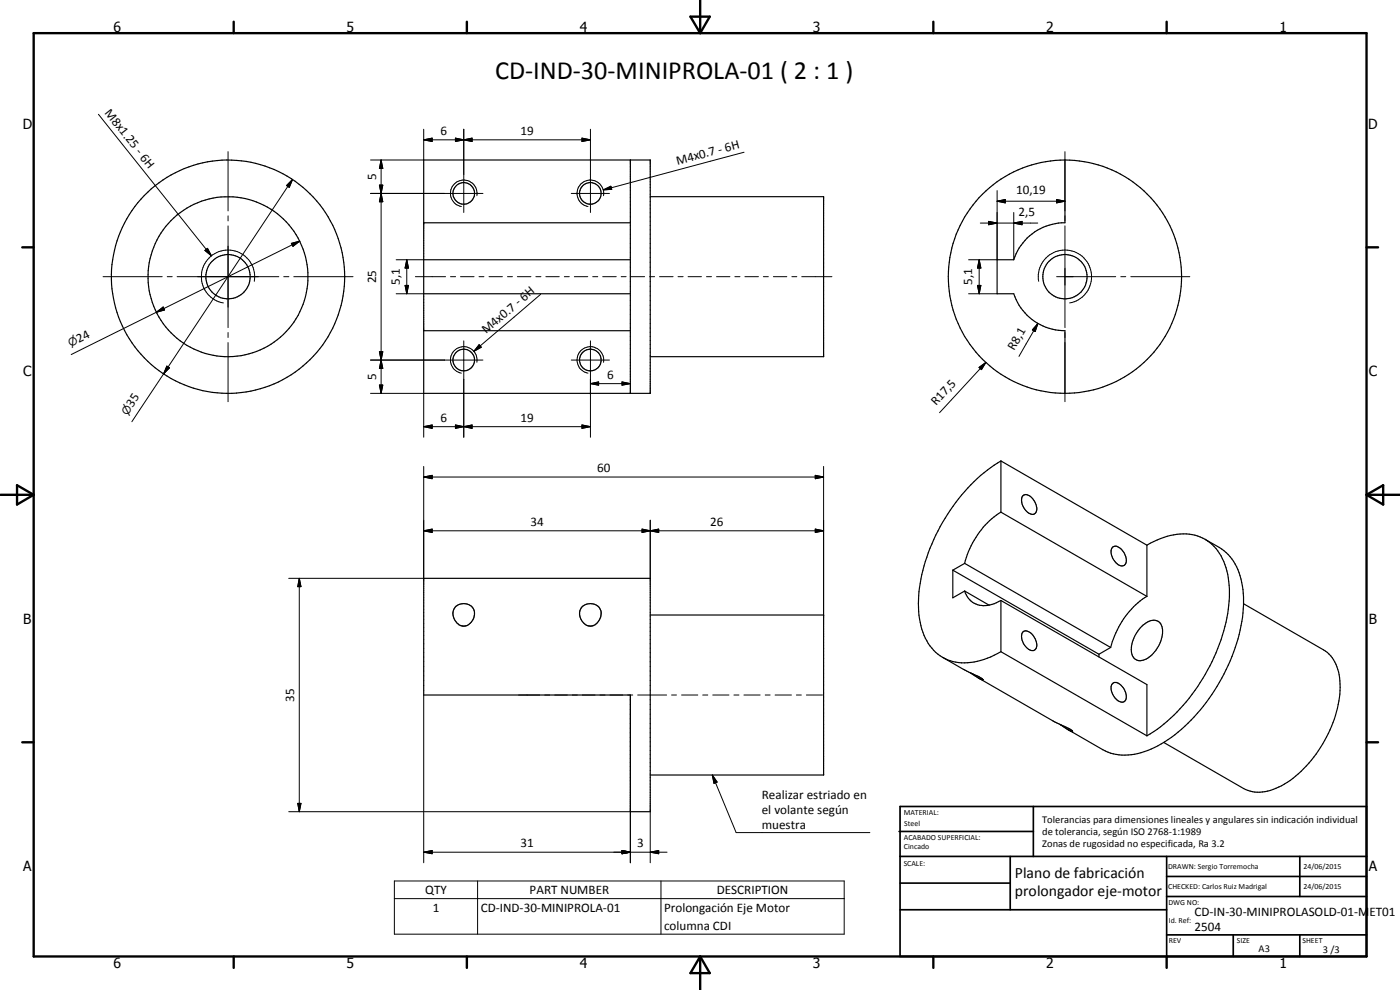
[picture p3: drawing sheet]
<svg xmlns="http://www.w3.org/2000/svg" width="420mm" height="297mm" viewBox="0 0 420 297" stroke-linecap="round" stroke-linejoin="round" font-family="sans-serif">
<g fill="none" stroke="#000" stroke-width=".35">
<path d="M127.2 48h67.9v70h-67.9zM189.2 48v70M195.1 59h52.1v48h-52.1M319.6 48v18.8a16 16 0 0 0-15.4 11.1h-5v10.2h5a16.2 16.2 0 0 0 15.4 11.1v18.8M319.6 48a35 35 0 0 1 35 35 35 35 0 0 1-35 35M319.6 48a35 35 0 0 0-35 35 35 35 0 0 0 35 35M127.2 77.9h62M127.2 66.8h62M127.2 88.1h62M127.2 99.2h62M300.4 138.3v15.4M300.4 138.3l43.8 25.3"/>
<path d="M300.4 138.3a54.1 54.1 0 0 0-21.3 26.2 38.8 38.8 0 0 0-2.7 23.2 13.2 13.2 0 0 0 13.1 11.2 21.7 21.7 0 0 0 10.9-3.4M300.4 153.7l43.8 25.2M300.4 153.7a25.3 25.3 0 0 0-10.9 15.3M307.1 148.7a2.29 2.29 0 0 1 3.1 1.3 3.1 3.1 0 0 1 .2 4.2 3.2 3.2 0 0 1-3.5-2.6 2.7 2.7 0 0 1 .2-2.9zM127.2 173.5h67.9v70h-5.9v-35h-62zM286 171.1l43.8 25.2M286 171.1v8.3l3.5-2.1M289.5 169l43.8 25.3M289.5 169l-3.5 2.1M289.5 177.3l7.3 4.3M289.5 177.3a6.2 6.2 0 0 0 8.9 3.8l2-.9M334 164.1a1.87 1.87 0 0 1 2.5 .7 4.1 4.1 0 0 1 1.2 4.5 1.88 1.88 0 0 1-3-.7 3.5 3.5 0 0 1-.7-4.5z"/>
<path d="M344.2 178.9a25.4 25.4 0 0 0-10.9 15.4M344.2 163.6v15.3M361.7 161.8l4.2 2.5a16.2 16.2 0 0 1 7.1 12.6 48.8 48.8 0 0 1-8.5 30.3 45.6 45.6 0 0 1-20 18 15.4 15.4 0 0 1-13.5-.2l-10.4-6.1M361.7 161.8a15.4 15.4 0 0 0-14.4 .2l-3.1 1.6M361.7 161.8a15.3 15.3 0 0 1 6.9 11.6 45.3 45.3 0 0 1-6.2 27.6 51 51 0 0 1-18.2 19.8M136.6 182.1a3.3 3.3 0 0 1 4.2-.7 3.3 3.3 0 0 1 1.4 4 3.1 3.1 0 0 1-4.5 2.1 3.8 3.8 0 0 1-1.1-5.4zM174.7 182.1a3.3 3.3 0 0 1 4.6-.3 3.3 3.3 0 0 1 .3 4.7 2.81 2.81 0 0 1-5-.3 3.6 3.6 0 0 1 .1-4.1zM195.1 184.5h52.1v48h-52.1M282.9 197.2l6.2 3.6 4.8 2.3 1.1 .8M300.4 180.2l43.8 25.2v15.4M300.4 180.2v15.3M300.4 195.5l43.8 25.3"/>
<path d="M307.1 189.5a2.68 2.68 0 0 1 3.3 1.7 3.4 3.4 0 0 1 .2 3.7 2.6 2.6 0 0 1-3.3-1.6 3.1 3.1 0 0 1-.2-3.8zM329.8 196.3v.8M333.3 194.3l-3.5 2M342.3 188.3a5.1 5.1 0 0 1 4.7-2.1 3.1 3.1 0 0 1 1.9 3.8 9.8 9.8 0 0 1-5.8 8.1 2.77 2.77 0 0 1-3.6-3.2 10.7 10.7 0 0 1 2.8-6.6zM373.2 181.1l24 13.9a11.7 11.7 0 0 1 5 10.2 36.8 36.8 0 0 1-10.2 24.6 23.7 23.7 0 0 1-12.4 7.7 9.7 9.7 0 0 1-6.4-.9l-24-13.8M291.2 201.9l2.5 1.6M293.7 203.5l1.2 .5M293.7 203.5l22.7 13 3.7 1.7 1.8 1.2M294.9 204h.1M295 203.9v.1M295 204h.1M318.1 217.3l2.5 1.6"/>
<path d="M320.6 218.9l1.3 .5M321.9 219.4h.1M334 205a2.6 2.6 0 0 1 3.3 1.7 2.9 2.9 0 0 1 .2 3.7 2.55 2.55 0 0 1-3.3-1.7 3.4 3.4 0 0 1-.2-3.7z"/>
<circle cx="139.2" cy="58" r="3.2"/>
<circle cx="177.2" cy="58" r="3.2"/>
<circle cx="68.4" cy="83" r="6.7"/>
<circle cx="68.4" cy="83" r="35"/>
<circle cx="68.4" cy="83" r="24"/>
<circle cx="319.6" cy="83" r="6.7"/>
<circle cx="139.2" cy="108" r="3.2"/>
<circle cx="177.2" cy="108" r="3.2"/>
</g>
<g fill="none" stroke="#000" stroke-width=".3">
<path d="M29.5 34.3l33.9 42.5M127.2 38.8v9.2h-16M139.2 38.8v25M177.2 38.8v25M68.4 45.5v17.8M87.8 53.8l-1 2.4-.8-.5zM87.8 53.8l-38.7 58.4M111.2 58h33.7M113.9 55.5h1l-.5 2.5zM113.9 55.5l1 5h-1l1-5zM114.4 58l.5 2.5h-1zM114.4 48l.5 2.5h-1z"/>
<path d="M114.4 48v70M127.2 42l2.5-.6v1.1zM127.2 42h50M136.7 41.4l2.5 .6-2.5 .5zM136.7 41.4v1.1l5-1.1v1.1zM139.2 42l2.5-.6v1.1zM143.1 58.7a4 4 0 0 0-3.2-4.6 4 4 0 0 0-4.7 3.2 4 4 0 0 0 3.3 4.7M171.4 58h11.5M174.7 41.4l2.5 .6-2.5 .5zM181 57l2.3-1.1 .3 .9zM181.1 58.7a4 4 0 0 0-3.2-4.6 4 4 0 0 0-4.7 3.2 4 4 0 0 0 3.3 4.7M223.3 45.7l-42.3 11.3"/>
<path d="M299.2 57.2v20.7h-8.5M317.1 59.9l2.5 .5-2.5 .5zM319.6 45.5v17.8M61.5 75.1l.8-.6 1.1 2.3zM68.4 64.8v1.5M68.4 67.8v30.5M87.4 73l2.5-.7-2 1.6zM89.9 72.3l-43 21.4M118.9 77.9h8.3M122.1 77.9l.5 2.5h-1zM122.1 77.9v10.2M293.9 77.9l.5 2.5h-1z"/>
<path d="M293.9 77.9v10.2M294.2 66.9h17.2M296.7 66.4l2.5 .5-2.5 .5zM299.2 60.4l2.5-.5v1zM299.2 60.4h20.4M304.2 66.9l2.5-.5v1zM304.2 63.8v14.1M319.6 64.8v1.5M319.6 67.8v30.5M30.9 83h17.8M46.9 93.7l2.1-1.6 .4 .9zM46.9 93.7l-25.5 12.7"/>
<path d="M50.2 83h1.5M53.2 83h30.5M68.4 99.8v1.5M76.3 84.4a8 8 0 0 0-6.5-9.3 8 8 0 0 0-9.3 6.5 8 8 0 0 0 6.5 9.3M85.2 83h1.5M88.2 83h17.7M118.9 88.1h8.3M121.6 85.6h1l-.5 2.5zM124.7 83h9M135.2 83h1.5M138.2 83h4.1M143.8 83h1.4"/>
<path d="M146.8 83h4M152.3 83h1.5M155.3 83h4M160.8 83h1.5M162.3 88.3l-20.1 17.1M163.8 83h4M169.4 83h1.4M172.4 83h4M177.9 83h1.5M180.9 83h4M186.4 83h1.5M189.4 83h4.1"/>
<path d="M195 83h1.5M197.9 83h4.1M203.5 83h1.5M206.5 83h4M212 83h1.5M215 83h4.1M220.5 83h1.6M223.6 83h4M229.1 83h1.5M232.1 83h4M237.6 83h1.5M240.6 83h9.1"/>
<path d="M290.7 88.1h8.5M293.4 85.6h1l-.5 2.5zM311.5 97.1l-.8 2.4-.9-.5zM311.5 97.1l-5.7 9.8M311.7 84.4a8 8 0 0 1 6.5-9.3 8 8 0 0 1 9.3 6.5 8 8 0 0 1-6.5 9.3M317.1 83h17.7M319.6 99.8v1.5M336.4 83h1.5M339.4 83h17.7M49.1 112.2l-9.5 14.3M50.1 109.9l.8 .5-1.8 1.8zM68.4 102.8v17.7"/>
<path d="M111.2 118h16v13.2M111.2 108h33.7M113.9 105.5h1l-.5 2.5zM113.9 115.5h1l-.5 2.5zM113.9 105.5l1 5h-1l1-5zM114.4 108l.5 2.5h-1zM139.2 102.3v28.9M143.1 108.7a4 4 0 0 0-3.2-4.6 4 4 0 0 0-4.7 3.2 4 4 0 0 0 3.3 4.7M143.8 103.4l.6 .8-2.2 1.2zM171.4 108h11.5M177.2 115.1l2.5-.5v1zM177.2 102.3v28.9"/>
<path d="M177.2 115.1h12M181.1 108.7a4 4 0 0 0-3.2-4.6 4 4 0 0 0-4.7 3.2 4 4 0 0 0 3.3 4.7M186.7 114.6l2.5 .5-2.5 .5zM293.8 110.2l2.1-1.4-1.4 2.1zM295.9 108.8l-13.9 15M319.6 102.8v17.7M127.2 128l2.5-.5v1zM127.2 140v33.5h-40.6M127.2 128h50M136.7 127.5l2.5 .5-2.5 .5zM136.7 127.5l5 1v-1l-5 1zM139.2 128l2.5-.5v1z"/>
<path d="M174.7 127.5l2.5 .5-2.5 .5zM247.2 140v44.5M127.2 159.3l2.5-.6v1.1zM127.2 143.1l2.5-.5v1zM127.2 159.3h120M127.2 143.1h120M192.7 158.7l2.4 .6-2.4 .5zM195.1 159.3l2.6-.6v1.1zM195.1 156.1v17.4M244.7 142.6l2.5 .5-2.5 .5zM244.7 158.7l2.5 .6-2.5 .5zM89.8 173.5l.5 2.5h-.9z"/>
<path d="M89.8 173.5v70M127.2 208.5v50.4M155.6 208.5h6.4M163.5 208.5h1.5M166.5 208.5h3.8M171.8 208.5h1.5M174.8 208.5h3.8M180.1 208.5h1.5M183.1 208.5h3.8M188.4 208.5h1.5M189.2 208.7v50.2M191.4 208.5h8.7"/>
<path d="M201.5 208.5h1.5M204.5 208.5h4.9M210.9 208.5h1.5M213.9 208.5h4.9M220.2 208.5h1.6M223.3 208.5h4.8M229.6 208.5h1.5M232.6 208.5h4.9M239 208.5h1.5M242 208.5h4.8M213.8 232.5l1.4 2.2-.9 .3zM213.8 232.5l7.1 17.3h40.2"/>
<path d="M86.6 243.5h102.6M89.4 241h.9l-.5 2.5zM127.2 255.7l2.5-.5v1zM127.2 255.7h73M186.7 255.2l2.5 .5-2.5 .5zM195.1 255.7l2.6-.5v1zM195.1 243.5v15.4M118.4 264.3h135v16h-135zM118.4 269.6h135M143.3 264.3v16M198.4 264.3v16"/>
</g>
<g fill="#000">
<circle cx="127.2" cy="66.8" r=".18"/>
<circle cx="321.8" cy="219.5" r=".18"/>
</g>
<g fill="none" stroke="#000" stroke-width=".71">
<path d="M10.1 9.9h400v277.1h-400zM70.1 6.5v3.4M140.1 6.5v3.4M207.2 5h5.8l-2.9 4.9zM210.1 0v9.9M280.1 6.5v3.4M350.1 6.5v3.4M6.7 74.2h3.4M410.1 74.2h3.5M.1 148.5h10M5.1 145.6l5 2.9-5 2.9zM410.1 148.5h10"/>
<path d="M410.1 148.5l5-2.9v5.8zM6.7 222.7h3.4M410.1 222.7h3.5M70.1 287v3.4M140.1 287v3.4M210.1 287v10M210.1 287l2.9 5h-5.8zM280.1 287v3.4M350.1 287v3.4"/>
</g>
<g fill="none" stroke="#000" stroke-width=".51">
<path d="M269.8 249.5h40.3M270.1 242h140v45h-140zM270.1 257h140M303.2 257v16M310.1 242v15M350.1 257v30M390.1 257v12M270.1 265h33.1M270.1 273h80M350.1 269h60M350.1 263h60M350.1 280.5h60"/>
<path d="M370.1 280.5v6.5M390.1 280.5v6.5"/>
</g>
<g fill="#000">
<path d="M87.8 53.8l-1 2.4-.8-.5zM113.9 55.5h1l-.5 2.5zM114.4 48l.5 2.5h-1zM127.2 42l2.5-.6v1.1zM136.7 41.4l2.5 .6-2.5 .5zM139.2 42l2.5-.6v1.1zM174.7 41.4l2.5 .6-2.5 .5zM181 57l2.3-1.1 .3 .9zM299.2 60.4l2.5-.5v1zM61.5 75.1l.8-.6 1.1 2.3zM87.4 73l2.5-.7-2 1.6zM114.4 58l.5 2.5h-1z"/>
<path d="M296.7 66.4l2.5 .5-2.5 .5zM304.2 66.9l2.5-.5v1zM317.1 59.9l2.5 .5-2.5 .5zM46.9 93.7l2.1-1.6 .4 .9zM121.6 85.6h1l-.5 2.5zM122.1 77.9l.5 2.5h-1zM293.4 85.6h1l-.5 2.5zM293.9 77.9l.5 2.5h-1zM311.5 97.1l-.8 2.4-.9-.5zM50.1 109.9l.8 .5-1.8 1.8zM113.9 105.5h1l-.5 2.5zM113.9 115.5h1l-.5 2.5z"/>
<path d="M114.4 108l.5 2.5h-1zM143.8 103.4l.6 .8-2.2 1.2zM177.2 115.1l2.5-.5v1zM186.7 114.6l2.5 .5-2.5 .5zM293.8 110.2l2.1-1.4-1.4 2.1zM127.2 128l2.5-.5v1zM136.7 127.5l2.5 .5-2.5 .5zM139.2 128l2.5-.5v1zM174.7 127.5l2.5 .5-2.5 .5zM127.2 159.3l2.5-.6v1.1zM127.2 143.1l2.5-.5v1zM192.7 158.7l2.4 .6-2.4 .5z"/>
<path d="M195.1 159.3l2.6-.6v1.1zM244.7 142.6l2.5 .5-2.5 .5zM244.7 158.7l2.5 .6-2.5 .5zM89.8 173.5l.5 2.5h-.9zM213.8 232.5l1.4 2.2-.9 .3zM89.4 241h.9l-.5 2.5zM127.2 255.7l2.5-.5v1zM186.7 255.2l2.5 .5-2.5 .5zM195.1 255.7l2.6-.5v1z"/>
</g>
<text font-size="7.9" x="148.6" y="23.8">CD-IND-30-MINIPROLA-01 ( 2 : 1 )</text>
<g font-size="4.7">
<text x="304.6" y="263.5">Plano de fabricación</text>
<text x="304.6" y="268.9">prolongador eje-motor</text>
</g>
<g font-size="4.2">
<text x="34" y="9.6">6</text>
<text x="104" y="9.6">5</text>
<text x="174" y="9.6">4</text>
<text x="244" y="9.6">3</text>
<text x="314" y="9.6">2</text>
<text x="384" y="9.6">1</text>
<text x="6.8" y="38.7">D</text>
<text x="410.6" y="38.7">D</text>
<text x="7" y="112.9">C</text>
<text x="410.8" y="112.9">C</text>
<text x="7" y="187.1">B</text>
<text x="410.8" y="187.1">B</text>
<text x="7" y="261.4">A</text>
<text x="410.8" y="261.4">A</text>
<text x="34" y="290.4">6</text>
<text x="104" y="290.4">5</text>
<text x="174" y="290.4">4</text>
<text x="244" y="290.4">3</text>
<text x="314" y="290.4">2</text>
<text x="384" y="290.4">1</text>
</g>
<g font-size="3.9">
<text x="31.2" y="34" transform="rotate(51 31.2 34)">M8x1.25 - 6H</text>
<text x="132.2" y="40.4">6</text>
<text x="156.2" y="40.4">19</text>
<text x="203.4" y="49.4" transform="rotate(-15 203.4 49.4)">M4x0.7 - 6H</text>
<text x="112.8" y="54.1" transform="rotate(-90 112.8 54.1)">5</text>
<text x="304.9" y="58.3">10,19</text>
<text x="305.7" y="64.9">2,5</text>
<text x="112.8" y="85" transform="rotate(-90 112.8 85)">25</text>
<text x="120" y="85.6" transform="rotate(-90 120 85.6)">5,1</text>
<text x="291.8" y="85.6" transform="rotate(-90 291.8 85.6)">5,1</text>
<text x="145.9" y="100.3" transform="rotate(-40 145.9 100.3)">M4x0.7 - 6H</text>
<text x="23.7" y="102.9" transform="rotate(-26 23.7 102.9)">24</text>
<text x="304.4" y="105.2" transform="rotate(-60 304.4 105.2)">R8,1</text>
<text x="182.2" y="113.6">6</text>
<text x="112.8" y="114" transform="rotate(-90 112.8 114)">5</text>
<text x="39.8" y="122.4" transform="rotate(-56 39.8 122.4)">35</text>
<text x="281" y="121.9" transform="rotate(-47 281 121.9)">R17,5</text>
<text x="132.2" y="126.5">6</text>
<text x="156.2" y="126.5">19</text>
<text x="179.2" y="141.6">60</text>
<text x="159.2" y="157.7">34</text>
<text x="213.2" y="157.7">26</text>
<text x="88.3" y="210.6" transform="rotate(-90 88.3 210.6)">35</text>
<text x="228.6" y="239.8">Realizar estriado en</text>
<text x="228.6" y="244.3">el volante según</text>
<text x="228.6" y="248.8">muestra</text>
<text x="156.2" y="254.1">31</text>
<text x="191.2" y="254.1">3</text>
<text x="127.6" y="268.3">QTY</text>
<text x="158.9" y="268.2">PART NUMBER</text>
<text x="215.1" y="268.3">DESCRIPTION</text>
<text x="129.9" y="273.6">1</text>
<text x="144.3" y="273.6">CD-IND-30-MINIPROLA-01</text>
<text x="199.3" y="273.7">Prolongación Eje Motor</text>
<text x="358.5" y="275">CD-IN-30-MINIPROLASOLD-01-MET01</text>
<text x="199.3" y="279">columna CDI</text>
<text x="358.5" y="279.4">2504</text>
</g>
<g font-size="3.3">
<text x="21.2" y="104.1" transform="rotate(-26 21.2 104.1)">n</text>
<text x="38.2" y="124.7" transform="rotate(-56 38.2 124.7)">n</text>
</g>
<g font-size="3.1">
<text x="312.7" y="246.8">Tolerancias para dimensiones lineales y angulares sin indicación individual</text>
<text x="312.7" y="250.4">de tolerancia, según ISO 2768-1:1989</text>
<text x="312.7" y="254">Zonas de rugosidad no especificada, Ra 3.2</text>
<text x="377.7" y="285.6">A3</text>
<text x="397" y="285.9">3 /3</text>
</g>
<g font-size="2.4">
<text x="271.2" y="244.4">MATERIAL:</text>
<text x="271.3" y="252">ACABADO SUPERFICIAL:</text>
<text x="271.4" y="247.9">Steel</text>
<text x="271.3" y="254.6">Cincado</text>
<text x="271.2" y="259.7">SCALE:</text>
<text x="350.6" y="260.8">DRAWN: Sergio Torremocha</text>
<text x="391.2" y="260.6">24/06/2015</text>
<text x="350.6" y="266.9">CHECKED: Carlos Ruiz Madrigal</text>
<text x="391.2" y="266.7">24/06/2015</text>
<text x="350.6" y="271.4">DWG NO:</text>
<text x="350.8" y="276.9">Id. Ref:</text>
<text x="350.8" y="282.8">REV</text>
<text x="371.2" y="282.9">SIZE</text>
<text x="390.9" y="282.9">SHEET</text>
</g>
</svg>
